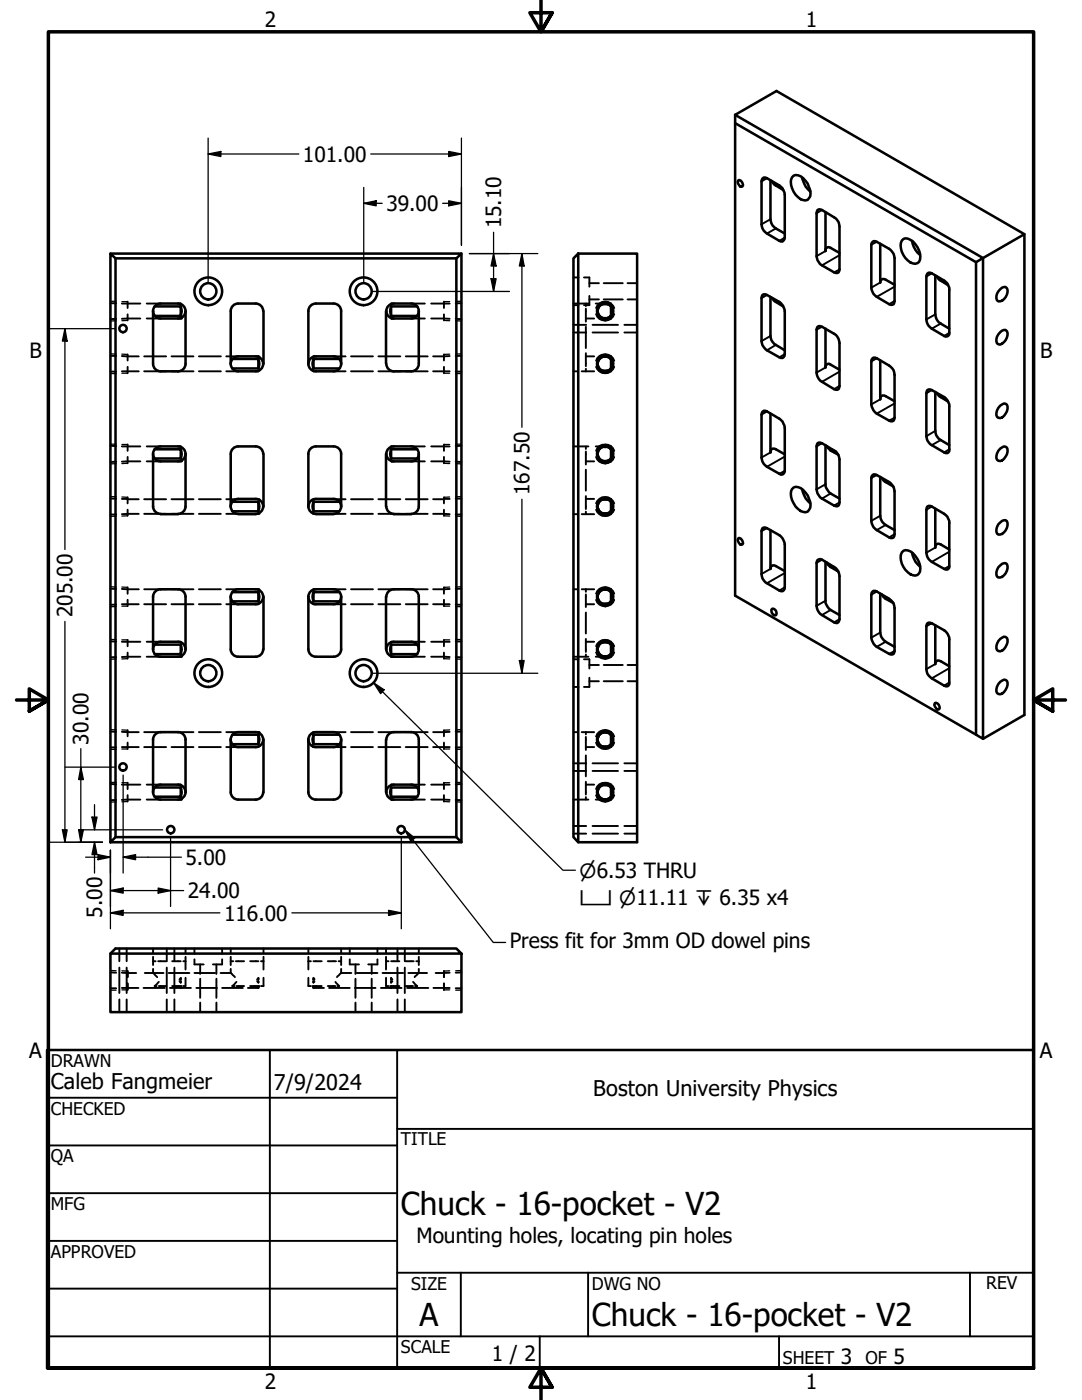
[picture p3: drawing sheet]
<svg xmlns="http://www.w3.org/2000/svg" width="216mm" height="279mm" viewBox="0 0 216 279" stroke-linecap="round" stroke-linejoin="round" font-family="sans-serif">
<!-- layer: Hidden (ANSI) -->
<g fill="none" stroke="#000" stroke-width=".38">
<path d="M114.4 55.4h1M116.5 55.4h1.1v1.8M117.6 59.1v1.8h-1.1M117.6 59.8h1.9M117.6 56.5h1.9M120.5 59.8h3.8M120.5 56.5h3.8M125.2 59.8h1.9M125.2 56.5h1.9M22 60.5h1.2M22 74.2h1.2M22 71l1.2 .1"/>
<path d="M23.2 63.6l-1.2 .1M24.3 60.6h3.7M24.3 71.1h3.4M24.3 74.1h3.4M25.5 60.2v1.3M25.5 62.7v1.2M25.5 70.7v1.2M25.5 73.2v1.3M28 63.6h-3.7M28.8 71.1h4.3M28.8 74.1h4.3M29.3 60.6h2.6"/>
<path d="M29.3 63.6h2.6M34.2 71.1h4.4M34.2 74.1h4.4M35.8 60.6h.1M35.8 63.6h.1M35.9 60.6h.2M35.9 63.6h.2M36.1 60.6v.1M36.1 63.5h.1M39.7 71.1h4.4M39.7 74.1h4.4M45.1 71.1h2.3"/>
<path d="M45.1 74.1h2.3M51.2 71.1h.2M51.2 74.1h.2M51.4 71.1l.2 .1M51.4 74.1h.2M51.6 74v.1M62.5 74h.1M62.5 74v.1M62.5 74.1h.2M62.7 71.1l-.2 .1M62.7 71.1h.2M62.7 74.1h.2"/>
<path d="M66.7 71.1h2.3M66.7 74.1h2.3M70 71.1h4.4M70 74.1h4.4M75.5 71.1h4.4M75.5 74.1h4.4M78 63.5h.1M78 60.6v.1M78 60.6h.2M78 63.6h.2M78.2 60.6h.2M78.2 63.6h.2"/>
<path d="M81 71.1h4.3M81 74.1h4.3M82.2 60.6h2.6M82.2 63.6h2.6M86 60.6h3.7M86 63.6h3.7M86.4 74.1h3.3M88.6 60.2v1.3M88.6 62.7v1.2M88.6 70.7v1.2M88.6 73.2v1.3M89.7 71.1h-3.3"/>
<path d="M90.9 60.5h1.2M90.9 74.2h1.2M90.9 63.6l1.2 .1M92.1 71l-1.2 .1M114.4 60.6h3M114.4 74.1h.9M114.4 60.9h1M114.4 66.4h2.6M114.4 64.8h2.6M116.1 74.1h2.5M116.9 63.6h1.7M116.9 71.1h1.7"/>
<path d="M116.9 60.6v.5M116.9 61.6v2.6M116.9 65.2v4.3M116.9 70.5v2.6M116.9 73.6v.5M118.2 66.4h5.1M118.2 64.8h5.1M118.9 60.6h3v.2M120.2 71.1h1.7v.1M121.9 63.4v.2h-1.7M121.9 73.9v.2h-1.7M121.9 61v.2"/>
<path d="M121.9 63.1v.1M121.9 71.4v.2M121.9 73.5v.2M124.6 66.4h2.5M124.6 64.8h2.5M22 89h1.2M22 99.5h1.2M23.2 92.1l-1.2 .1M24.3 89.1h3.7M24.3 99.6h1.2M25.5 88.7v1.3M25.5 91.2v1.3"/>
<path d="M25.5 99.3v1.2M25.5 99.6h2.2M28 92.1h-3.7M28.8 99.6h4.3M29.3 89.1h2.6M29.3 92.1h2.6M34.2 99.6h4.4M35.8 89.1h.1M35.8 92.1h.1M35.9 89.1h.2M35.9 92.1h.2M36.1 89.1v.1"/>
<path d="M36.1 92h.1M39.7 99.6h4.4M45.1 99.6h2.3M51.2 99.6h.2M51.4 99.6l.2 .1M62.7 99.6l-.2 .1M62.7 99.6h.2M66.7 99.6h2.3M70 99.6h4.4M75.5 99.6h4.4M78 92h.1M78 89.1v.1"/>
<path d="M78 89.1h.2M78 92.1h.2M78.2 89.1h.2M78.2 92.1h.2M81 99.6h4.3M82.2 89.1h2.6M82.2 92.1h2.6M86 89.1h3.7M86 92.1h3.7M86.4 99.6h2.2M88.6 99.6h1.1M88.6 88.7v1.3"/>
<path d="M88.6 91.2v1.3M88.6 99.3v1.2M90.9 99.5h1.2M90.9 92.1l1.2 .1M92.1 89h-1.2M114.4 89.1h3M116.9 92.1h1.7M116.9 99.6h1.7M116.9 89.1v.5M116.9 90.1v2.6M116.9 93.7v4.2M116.9 99v2.6"/>
<path d="M118.9 89.1h3v.2M120.2 99.6h1.7v.2M121.9 91.9v.2h-1.7M121.9 89.5v.2M121.9 91.5v.2M121.9 99.9v.2M22 102.7h1.2M22 117.5h1.2M24.3 117.5l3.4 .1M25.5 101.7v1.2M25.5 117.2v1.3M25.5 119.7v1.3"/>
<path d="M27.7 102.6h-3.4M28.8 102.6h4.3M28.8 117.6h4.3M34.2 102.6h4.4M34.2 117.6h4.4M39.7 102.6h4.4M39.7 117.6h4.4M45.1 102.6h2.3M45.1 117.6h2.3M51.2 102.6h.2M51.2 117.6h.2M51.4 117.6l.2 .1"/>
<path d="M51.6 102.5l-.2 .1M62.5 102.5l.2 .1M62.7 117.6l-.2 .1M62.7 102.6h.2M62.7 117.6h.2M66.7 102.6h2.3M66.7 117.6h2.3M70 102.6h4.4M70 117.6h4.4M75.5 102.6h4.4M75.5 117.6h4.4M81 102.6h4.3"/>
<path d="M81 117.6h4.3M86.4 102.6h3.3M88.6 101.7v1.2M88.6 117.2v1.3M88.6 119.7v1.3M89.7 117.5l-3.3 .1M90.9 102.7h1.2M92.1 117.5h-1.2M114.4 117.6h.9M114.4 102.6h.9M116.1 117.6h2.5M116.1 102.6h2.5"/>
<path d="M116.9 102.1v.5M116.9 117.6v.5M116.9 118.6v2.6M120.2 117.6h1.7v.2M121.9 102v.2M121.9 102.4v.2h-1.7M121.9 118v.2M22 128h1.2M23.2 131.1l-1.2 .1M23.2 120.7h-1.2M24.3 128.1h3.7M24.3 120.6h3.4"/>
<path d="M25.5 127.7v1.3M25.5 130.2v1.2M28 131.1h-3.7M28.8 120.6h4.3M29.3 128.1h2.6M29.3 131.1h2.6M34.2 120.6h4.4M35.8 128.1h.1M35.8 131.1h.1M35.9 128.1h.2M35.9 131.1h.2M36.1 128.1v.1"/>
<path d="M36.1 131h.1M39.7 120.6h4.4M45.1 120.6h2.3M51.2 120.6h.2M51.4 120.6h.2M51.6 120.5v.1M62.5 120.5h.1M62.5 120.6h.1M62.5 120.6h.2M62.7 120.6h.2M66.7 120.6h2.3M70 120.6h4.4"/>
<path d="M75.5 120.6h4.4M78 131h.1M78 128.1v.1M78 128.1h.2M78 131.1h.2M78.2 128.1h.2M78.2 131.1h.2M81 120.6h4.3M82.2 128.1h2.6M82.2 131.1h2.6M86 128.1h3.7M86 131.1h3.7"/>
<path d="M86.4 120.6h3.3M88.6 127.7v1.3M88.6 130.2v1.2M90.9 128h1.2M90.9 120.7h1.2M90.9 131.1l1.2 .1M114.4 131.1h3M114.4 137.1h1M114.4 131.6h1M116.5 131.6h1.1v1.8M116.9 128.1h1.7M116.9 120.6h1.7"/>
<path d="M116.9 122.2v4.2M116.9 127.5v2.6M116.9 130.6v.5M117.6 135.3v1.8h-1.1M117.6 136h1.9M117.6 132.7h1.9M120.2 128.1h1.7v.2M120.5 136h3.8M120.5 132.7h3.8M121.9 130.9v.2h-3M121.9 120.4v.2h-1.7M121.9 120v.2"/>
<path d="M121.9 128.5v.2M121.9 130.6v.1M125.2 136h1.9M125.2 132.7h1.9M22 156.5h1.2M22 149.2h1.2M22 146h1.2M23.2 159.6l-1.2 .1M24.3 156.6h3.7M24.3 146l3.4 .1M24.3 149.1h3.4M25.5 145.7v1.2"/>
<path d="M25.5 148.2v1.3M25.5 156.2v1.3M25.5 158.7v1.3M28 159.6h-3.7M28.8 146.1h4.3M28.8 149.1h4.3M29.3 156.6h2.6M29.3 159.6h2.6M34.2 146.1h4.4M34.2 149.1h4.4M35.8 156.6h.1M35.8 159.6h.1"/>
<path d="M35.9 156.6h.2M35.9 159.6h.2M36.1 156.6v.1M36.1 159.5h.1M39.7 146.1h4.4M39.7 149.1h4.4M45.1 146.1h2.3M45.1 149.1h2.3M51.2 146.1h.2M51.2 149.1h.2M51.4 146.1h.2M51.4 149.1h.2"/>
<path d="M51.6 149v.1M51.6 146.2h.1M62.5 149h.1M62.5 149.1h.1M62.5 146.1h.2M62.5 149.1h.2M62.7 146.1h.2M62.7 149.1h.2M66.7 146.1h2.3M66.7 149.1h2.3M70 146.1h4.4M70 149.1h4.4"/>
<path d="M75.5 146.1h4.4M75.5 149.1h4.4M78 159.5h.1M78 156.6v.1M78 156.6h.2M78 159.6h.2M78.2 156.6h.2M78.2 159.6h.2M81 146.1h4.3M81 149.1h4.3M82.2 156.6h2.6M82.2 159.6h2.6"/>
<path d="M86 156.6h3.7M86 159.6h3.7M86.4 149.1h3.3M88.6 145.7v1.2M88.6 148.2v1.3M88.6 156.2v1.3M88.6 158.7v1.3M89.7 146l-3.3 .1M90.9 149.2h1.2M90.9 159.6l1.2 .1M92.1 146h-1.2M92.1 156.5h-1.2"/>
<path d="M114.4 159.6h3M114.4 146.1h.9M114.4 153.9h2.6M114.4 152.3h2.6M116.1 146.1h2.5M116.9 156.6h1.7M116.9 149.1h1.7M116.9 146.1v.5M116.9 147.1v2.6M116.9 150.7v4.2M116.9 156v2.6M116.9 159.1v.5"/>
<path d="M118.2 153.9h5.1M118.2 152.3h5.1M120.2 156.6h1.7v.2M120.2 146.1h1.7v.2M121.9 159.4v.2h-3M121.9 148.9v.2h-1.7M121.9 146.4v.2M121.9 148.5v.2M121.9 157v.2M121.9 159v.2M124.6 153.9h2.5M124.6 152.3h2.5"/>
<path d="M114.4 166.4h2.6M114.4 164.8h2.6M118.2 166.4h5.1M118.2 164.8h5.1M124.6 166.4h2.5M124.6 164.8h2.5M22 197.2h1.2M22 194.1h1.2M23.8 189.3v2.5M23.8 193.1v5.1M23.8 199.5v2.5M24.3 197.2h3.3"/>
<path d="M24.3 194.1l2.9 .1M25.3 189.3v2.5M25.3 193.1v5.1M25.3 199.5v2.5M25.5 193.8v1.2M25.5 196.3v1.2M28.6 197.2h4.3M28.9 194.2h3.7M30.5 193.4v.8l.9 .8M30.5 191.8h.6M30.5 189.3v.8M30.5 190.9v1.7"/>
<path d="M31.6 191.8h1.6M31.7 196l-.8 .8h.3M31.7 196.8h1.5M33.3 189.3v2.5M33.3 193.1v5.1M33.3 199.5v2.5M33.7 194.2h4.1M33.9 197.2h4.2M34.4 196.8h1.7v.1M34.4 191.8h1.7M34.8 189.3v2.5M34.8 193.1v5.1"/>
<path d="M34.8 199.5v2.5M35.8 195.5l.3-.3v.3M35.8 195.8l.3 .3v-.3M36.1 197v.2v-.2M36.3 196.8l-.1 .1M36.6 191.8h.4M37 189.3v.8M37 190.9v2.6M37 195.1v1.7h-.4M38.8 194.2h4.1M38.8 191.5v1h1.8M38.8 189.3v1.1"/>
<path d="M39.2 197.2h4.1M39.9 192.5v1.9M39.9 195.3v3.8M43.2 192.5v1.9M43.2 195.3v3.8M44 194.2h2M44.3 197.2h4.2M44.3 191.5v1h-1.8M44.3 189.3v1.1M46 194.2l.9 .8M46 191.8h.5M46 189.3v.8"/>
<path d="M46 190.9v1.7M46 193.4v.8M47.1 191.8h1.6M47.2 196l-.8 .8h.4M47.2 196.8h1.5M49.5 197.2h2.1M49.9 191.8h1.7M49.9 196.8h1.7v.1M51.3 195.5l.3-.3v.3M51.3 195.8l.3 .3v-.3M51.6 197v.2M51.8 196.8l-.1 .1"/>
<path d="M52.1 191.8h.5M52.6 189.3v.8M52.6 190.9v2.6M52.6 195.1v1.7h-.5M61.5 191.8h.5M61.5 189.3v.8M61.5 190.9v2.6M61.5 195.1v1.7h.5M62.4 196.8v.1M62.5 195.8v.3M62.5 197v.2M62.5 195.2l.2 .3"/>
<path d="M62.5 195.2v.3M62.5 197.2h2.1M62.5 191.8h1.7M62.7 195.8l-.2 .3M64.2 196.8h-1.7v.1M65.4 191.8h1.7M65.4 196.8h1.5M65.7 197.2h4.1M66.9 196l.8 .8h-.4M67.6 191.8h.5M68.1 194.2l-.9 .8M68.1 194.2h2"/>
<path d="M68.1 189.3v.8M68.1 190.9v1.7M68.1 193.4v.8M69.8 191.5v1h1.8M69.8 189.3v1.1M70.8 197.2h4.1M70.9 192.5v1.9M70.9 195.3v3.8M71.1 194.2h4.2M74.2 192.5v1.9M74.2 195.3v3.8M75.3 191.5v1h-1.8"/>
<path d="M75.3 189.3v1.1M76 197.2h4.1M76.3 194.2h4.2M77 191.8h.5M77 189.3v.8M77 190.9v2.6M77 195.1v1.7h.5M77.9 196.8v.1M78 197v.2v-.2M78 195.5v-.3l.3 .3M78 195.8v.3l.3-.3M78 191.8h1.7"/>
<path d="M79.3 189.3v2.5M79.3 193.1v5.1M79.3 199.5v2.5M79.7 196.8h-1.7v.1M80.8 189.3v2.5M80.8 193.1v5.1M80.8 199.5v2.5M80.9 191.8h1.6M80.9 196.8h1.5M81.2 197.2h4.3M81.5 194.2h3.7M82.4 196l.8 .8h-.4"/>
<path d="M83.1 191.8h.5M83.6 193.4v.8l-.9 .8M83.6 189.3v.8M83.6 190.9v1.7M86.5 197.2h3.2M88.6 193.8v1.2M88.6 196.3v1.2M89.7 194.1l-2.8 .1M90.9 197.2h1.2M92.1 194.1h-1.2M39.9 200.1v1.9M43.2 200.1v1.9"/>
<path d="M70.9 200.1v1.9M74.2 200.1v1.9"/>
</g>
<g fill="#000">
<circle cx="36.1" cy="63.6" r=".19"/>
<circle cx="36.1" cy="63.5" r=".19"/>
<circle cx="51.6" cy="71.1" r=".19"/>
<circle cx="62.5" cy="71.2" r=".19"/>
<circle cx="62.5" cy="71.1" r=".19"/>
<circle cx="78" cy="63.5" r=".19"/>
<circle cx="78" cy="63.6" r=".19"/>
<circle cx="36.1" cy="92.1" r=".19"/>
<circle cx="36.1" cy="92" r=".19"/>
<circle cx="51.6" cy="99.6" r=".19"/>
<circle cx="62.5" cy="99.7" r=".19"/>
<circle cx="62.5" cy="99.6" r=".19"/>
<circle cx="78" cy="92.1" r=".19"/>
<circle cx="78" cy="92" r=".19"/>
<circle cx="51.6" cy="117.6" r=".19"/>
<circle cx="51.6" cy="117.7" r=".19"/>
<circle cx="51.6" cy="102.6" r=".19"/>
<circle cx="62.5" cy="102.5" r=".19"/>
<circle cx="62.5" cy="117.7" r=".19"/>
<circle cx="62.5" cy="117.6" r=".19"/>
<circle cx="62.5" cy="102.6" r=".19"/>
<circle cx="36.1" cy="131" r=".19"/>
<circle cx="36.1" cy="131.1" r=".19"/>
<circle cx="78" cy="131" r=".19"/>
<circle cx="78" cy="131.1" r=".19"/>
<circle cx="36.1" cy="159.6" r=".19"/>
<circle cx="36.1" cy="159.5" r=".19"/>
<circle cx="51.6" cy="146.2" r=".19"/>
<circle cx="51.6" cy="146.1" r=".19"/>
<circle cx="62.5" cy="146.2" r=".19"/>
<circle cx="62.5" cy="146.1" r=".19"/>
<circle cx="78" cy="159.6" r=".19"/>
<circle cx="78" cy="159.5" r=".19"/>
<circle cx="25.5" cy="194.2" r=".19"/>
<circle cx="25.5" cy="197.2" r=".19"/>
<circle cx="88.6" cy="194.2" r=".19"/>
<circle cx="88.6" cy="197.2" r=".19"/>
</g>
<!-- layer: Hidden Narrow (ANSI) -->
<g fill="none" stroke="#000" stroke-width=".25">
<path d="M22 60.1h1.2M22 74.5h1.2M22 70.6l1.2 .1M23.2 64l-1.2 .1M24.3 60.2h1.2M24.3 74.5h1.2M24.3 70.7h1.2M25.5 63.9l-1.2 .1M88.6 60.2h1.1M88.6 74.5h1.1M88.6 63.9l1.1 .1M89.7 70.7h-1.1"/>
<path d="M90.9 60.1h1.2M90.9 74.5h1.2M90.9 64l1.2 .1M92.1 70.6l-1.2 .1M118.9 73.2a1.98 1.98 0 0 0 1.8 1.3 1.98 1.98 0 0 0 1.9-1.3M118.9 72a1.95 1.95 0 0 1 1.8-1.4 1.95 1.95 0 0 1 1.9 1.4M118.9 62.7a1.95 1.95 0 0 0 1.8 1.4 1.95 1.95 0 0 0 1.9-1.4M118.9 61.5a1.98 1.98 0 0 1 1.8-1.4 1.98 1.98 0 0 1 1.9 1.4M119 61.5a1.85 1.85 0 0 1 1.8-1.3 1.85 1.85 0 0 1 1.8 1.3M119 62.7a1.88 1.88 0 0 0 1.8 1.2 1.88 1.88 0 0 0 1.8-1.2M119 72a1.88 1.88 0 0 1 1.8-1.3 1.88 1.88 0 0 1 1.8 1.3M119 73.2a1.85 1.85 0 0 0 1.8 1.3 1.85 1.85 0 0 0 1.8-1.3"/>
<path d="M22 88.6h1.2M22 99.1h1.2M23.2 92.5l-1.2 .1M24.3 88.7h1.2M24.3 99.2l1.2 .1M25.5 92.5h-1.2M88.6 88.7h1.1M88.6 92.5h1.1M89.7 99.2l-1.1 .1M90.9 88.6h1.2M90.9 99.1h1.2M90.9 92.5l1.2 .1"/>
<path d="M118.9 91.2a1.95 1.95 0 0 0 1.8 1.4 1.95 1.95 0 0 0 1.9-1.4M118.9 90a1.98 1.98 0 0 1 1.8-1.4 1.98 1.98 0 0 1 1.9 1.4M119 90a1.85 1.85 0 0 1 1.8-1.3 1.85 1.85 0 0 1 1.8 1.3M119 91.2a1.88 1.88 0 0 0 1.8 1.3 1.88 1.88 0 0 0 1.8-1.3M22 117.1l1.2 .1M23.2 103l-1.2 .1M24.3 117.2h1.2M25.5 102.9l-1.2 .1M88.6 102.9l1.1 .1M89.7 117.2h-1.1M90.9 103l1.2 .1M92.1 117.1l-1.2 .1"/>
<path d="M118.9 101.7a1.98 1.98 0 0 0 1.8 1.4 1.98 1.98 0 0 0 1.9-1.4M118.9 100.5a1.98 1.98 0 0 1 1.8-1.4 1.98 1.98 0 0 1 1.9 1.4M118.9 119.7a1.95 1.95 0 0 0 1.8 1.4 1.95 1.95 0 0 0 1.9-1.4M118.9 118.5a1.95 1.95 0 0 1 1.8-1.4 1.95 1.95 0 0 1 1.9 1.4M119 100.5a1.88 1.88 0 0 1 1.8-1.2 1.88 1.88 0 0 1 1.8 1.2M119 101.7a1.88 1.88 0 0 0 1.8 1.2 1.88 1.88 0 0 0 1.8-1.2M119 118.5a1.88 1.88 0 0 1 1.8-1.3 1.88 1.88 0 0 1 1.8 1.3M119 119.7a1.88 1.88 0 0 0 1.8 1.3 1.88 1.88 0 0 0 1.8-1.3M22 127.6h1.2M23.2 131.5l-1.2 .1M23.2 121l-1.2 .1M24.3 127.7h1.2"/>
<path d="M24.3 121h1.2M25.5 131.4l-1.2 .1M88.6 127.7h1.1M88.6 121h1.1M88.6 131.4l1.1 .1M90.9 127.6h1.2M90.9 121l1.2 .1M90.9 131.5l1.2 .1M118.9 130.2a1.95 1.95 0 0 0 1.8 1.4 1.95 1.95 0 0 0 1.9-1.4M118.9 129a1.98 1.98 0 0 1 1.8-1.4 1.98 1.98 0 0 1 1.9 1.4M119 129a1.85 1.85 0 0 1 1.8-1.3 1.85 1.85 0 0 1 1.8 1.3M119 130.2a1.88 1.88 0 0 0 1.8 1.2 1.88 1.88 0 0 0 1.8-1.2"/>
<path d="M22 156.1h1.2M22 149.5h1.2M22 145.6l1.2 .1M24.3 156.2h1.2M24.3 149.5h1.2M24.3 145.7h1.2M25.5 160h-1.2M88.6 156.2h1.1M88.6 149.5h1.1M88.6 160h1.1M89.7 145.7h-1.1M90.9 156.1h1.2"/>
<path d="M90.9 149.5h1.2M92.1 145.6l-1.2 .1M118.9 148.2a1.98 1.98 0 0 0 1.8 1.3 1.98 1.98 0 0 0 1.9-1.3M118.9 147a1.95 1.95 0 0 1 1.8-1.4 1.95 1.95 0 0 1 1.9 1.4M118.9 158.7a1.95 1.95 0 0 0 1.8 1.4 1.95 1.95 0 0 0 1.9-1.4M118.9 157.5a1.98 1.98 0 0 1 1.8-1.4 1.98 1.98 0 0 1 1.9 1.4M119 157.5a1.85 1.85 0 0 1 1.8-1.3 1.85 1.85 0 0 1 1.8 1.3M119 158.7a1.88 1.88 0 0 0 1.8 1.3 1.88 1.88 0 0 0 1.8-1.3M119 147a1.88 1.88 0 0 1 1.8-1.3 1.88 1.88 0 0 1 1.8 1.3M119 148.1a1.85 1.85 0 0 0 1.8 1.4 1.85 1.85 0 0 0 1.8-1.4M23.2 160l-1.2 .1M90.9 160l1.2 .1"/>
<path d="M22 197.6h1.2M22 193.7h1.2M24.3 197.5h1.2M24.3 193.7l1.2 .1M25.5 197.5h.1M25.5 193.8h.1M88.6 193.8h.1M88.6 197.5h.1M88.6 197.5h1.1M89.7 193.7l-1.1 .1M90.9 197.6h1.2M92.1 193.7h-1.2"/>
</g>
<!-- layer: Visible (ANSI) -->
<g fill="none" stroke="#000" stroke-width=".51">
<path d="M146.7 22.9v96l48.1 27.7M146.7 22.9l49.5 28.6-1.4 .8-48.1-27.7M146.7 22.9l8.2-4.7 49.5 28.5-8.2 4.8v95.9l-1.4-.8v-94.3M147.4 35.9a.93 .93 0 0 1 .7 1.3l-.1 .1a.91 .91 0 0 1-.6-1.4zM152.1 35.6l.3-.2 .6 .2 2.5 1.4a2.22 2.22 0 0 1 1.1 1.9v8.5a.71 .71 0 0 1-1.1 .7l-2.5-1.5a2.22 2.22 0 0 1-1-1.8v-8.6zM153.7 36v7.8a2.26 2.26 0 0 0 1.1 1.8l1.8 1M154 36.1a3.8 3.8 0 0 0 2.3 1.8M158.1 35.4a1.19 1.19 0 0 1 1.7-.2 4.1 4.1 0 0 1 1.9 4 1.16 1.16 0 0 1-1.9 .6 3.8 3.8 0 0 1-1.7-4.4zM160 35.4a5.5 5.5 0 0 0 1.7 2.8M22 50.6l1.1 1v115.5l-1.1 1zM22 50.6h70.1l-1 1h-68M92.1 50.6v117.5l-1-1v-115.5"/>
<path d="M114.4 51.6l1-1v117.5l-1-1zM115.4 50.6h11.7v117.5h-11.7M152.1 58.9l.3-.2 .6 .2 2.5 1.4a2.55 2.55 0 0 1 1.1 1.8v8.6a.67 .67 0 0 1-.3 .7 .67 .67 0 0 1-.8-.1l-2.5-1.4a2.55 2.55 0 0 1-1-1.8v-8.6zM153.7 59.2v7.9a2.08 2.08 0 0 0 1.1 1.7l1.8 1.1M154 59.4a4.2 4.2 0 0 0 2.3 1.8M163.1 41.9l.3-.1 .6 .1 2.4 1.5a2.22 2.22 0 0 1 1.1 1.8v8.6a.59 .59 0 0 1-.7 .7l-2.8-1.5a2.55 2.55 0 0 1-1.1-1.9v-8.6zM164.7 42.4v7.7v-.4a.65 .65 0 0 1 1-.2l1.8 1M174.1 48.3l.2-.2 .6 .2 2.5 1.4a2.55 2.55 0 0 1 1.1 1.8l-.1 9a.63 .63 0 0 1-1 .2l-2.5-1.5a2.22 2.22 0 0 1-1-1.8v-8.6zM175.6 48.6v7.8a.64 .64 0 0 1 .4-.7 .64 .64 0 0 1 .7 .1l1.8 1M180.3 47.7a1.97 1.97 0 0 1 2.3 1 3.3 3.3 0 0 1 .8 3.6 1.46 1.46 0 0 1-2.2-.3 3.6 3.6 0 0 1-1.2-4zM182 48.1a4.4 4.4 0 0 0 1.6 2.8M185 54.6l.3-.2 .6 .1 2.5 1.5a2.02 2.02 0 0 1 1 1.8v8.6a.65 .65 0 0 1-.3 .7 .65 .65 0 0 1-.7 0l-2.5-1.5a2.22 2.22 0 0 1-1.1-1.8v-8.6z"/>
<path d="M186.6 55v7.7a2.26 2.26 0 0 0 1.1 1.9l1.7 1M186.9 55.1a3.8 3.8 0 0 0 2.3 1.8M199.6 57.7l.4-.3 .7-.1a1.77 1.77 0 0 1-.7 2.7l-.8 .1a1.61 1.61 0 0 1 .4-2.4zM204.4 46.7v96l-8.2 4.7M30.5 72.6a1.49 1.49 0 0 0 1.5 1.5M30.5 62.1v10.5M30.9 61.2h5.2v1.9h-5.2M32 60.6a1.49 1.49 0 0 0-1.5 1.5 1.49 1.49 0 0 0 1.5 1.5M32.1 74.1h3.5M32.1 60.6h3.5M32.1 63.6h3.5M35.5 60.6a1.49 1.49 0 0 1 1.5 1.5 1.49 1.49 0 0 1-1.5 1.5"/>
<path d="M36.1 61.2l.2 .9-.2 1M37 62.1v10.5M37 72.6a1.49 1.49 0 0 1-1.5 1.5M46 62.1v10.5M46 62.1a1.49 1.49 0 0 1 1.6-1.5h3.4a1.49 1.49 0 0 1 1.5 1.5M46.4 71.6h5.2v1.9h-5.2M46.6 71.4l.9-.3h3.5a1.49 1.49 0 0 1 1.5 1.5 1.49 1.49 0 0 1-1.4 1.5h-3.6a1.49 1.49 0 0 1-1.4-1 1.49 1.49 0 0 1 .5-1.7zM51.6 71.6l.2 1-.2 .9M52.6 62.1v10.5M61.5 62.1v10.5M62.5 71.6l-.1 1 .1 .9M63 71.1a1.49 1.49 0 0 0-1.5 1.5 1.49 1.49 0 0 0 1.5 1.5"/>
<path d="M63 60.6a1.49 1.49 0 0 0-1.5 1.5M63.1 74.1h3.4M63.1 60.6h3.4M63.1 71.1h3.4M66.6 71.1a1.49 1.49 0 0 1 1.5 1.5 1.49 1.49 0 0 1-1.5 1.5M66.6 60.6a1.49 1.49 0 0 1 1.5 1.5M67.7 71.6h-5.2v1.9h5.2M68.1 62.1v10.5M77 62.1v10.5M77.1 72.6a1.49 1.49 0 0 0 1.5 1.5h3.4a1.49 1.49 0 0 0 1.6-1.5M77.7 60.9l.8-.3h3.6a1.49 1.49 0 0 1 1.5 1.5 1.49 1.49 0 0 1-1.5 1.5h-3.5a1.49 1.49 0 0 1-1.4-1.1 1.49 1.49 0 0 1 .5-1.6zM78 61.2l-.1 .9 .1 1"/>
<path d="M78 63.1h5.2M78 61.2h5.2M78 61.2v1.9M83.6 62.1v10.5M120.3 71.2h.9M120.3 74h.9M120.3 60.7h.9M120.3 63.5h.9M121.9 61.2v1.9M121.9 71.6v1.9M163.1 65.2l.3-.1 .6 .1 2.4 1.4a2.22 2.22 0 0 1 1.1 1.9l-.1 8.9-.3 .4-.7-.1-2.4-1.5a2.22 2.22 0 0 1-1.1-1.8v-8.6zM164.7 65.6v7.7a.61 .61 0 0 1 .3-.6 .61 .61 0 0 1 .7 .1l1.8 1"/>
<path d="M174.1 71.5l.2-.1 .6 .1 2.5 1.5a2.22 2.22 0 0 1 1.1 1.8v8.6a.64 .64 0 0 1-.3 .7 .64 .64 0 0 1-.8-.2l-2.5-1.4a2.55 2.55 0 0 1-1-1.8v-8.6zM175.6 71.9v7.8l.1-.4a.63 .63 0 0 1 1-.2l1.8 1M185 77.9l.3-.2 .6 .2 2.5 1.3a2.28 2.28 0 0 1 1 1.9v8.9a.63 .63 0 0 1-1 .3l-2.5-1.5a2.23 2.23 0 0 1-1.1-1.7v-8.6zM186.6 78.2v7.8a2.08 2.08 0 0 0 1.1 1.8l1.7 1M186.9 78.4a4.2 4.2 0 0 0 2.3 1.7M199.6 66.3l.4-.3 .7-.2a1.77 1.77 0 0 1-.7 2.8l-.4 .2-.4-.1a1.61 1.61 0 0 1 .4-2.4zM30.5 90.6a1.49 1.49 0 0 0 1.5 1.5M30.5 90.6v10.5M30.9 89.7h5.2v1.8h-5.2M32 89.1a1.49 1.49 0 0 0-1.5 1.5M32.1 89.1h3.5M32.1 92.1h3.5"/>
<path d="M35.5 89.1a1.49 1.49 0 0 1 1.5 1.5M36.1 89.7l.2 .9-.2 .9M37 90.6v10.5M37 90.6a1.49 1.49 0 0 1-1.5 1.5M52.5 90.6a1.49 1.49 0 0 0-1.5-1.5h-3.4a1.49 1.49 0 0 0-1.6 1.5v10.5M52.6 90.6v10.5M63 99.6a1.49 1.49 0 0 0-1.5 1.5 1.49 1.49 0 0 0 1.5 1.5M63 89.1a1.49 1.49 0 0 0-1.5 1.5v10.5M63.1 89.1h3.4M63.1 99.6h3.4M66.6 89.1a1.49 1.49 0 0 1 1.5 1.5v10.5M66.6 99.6a1.49 1.49 0 0 1 1.5 1.5 1.49 1.49 0 0 1-1.5 1.5"/>
<path d="M77 90.6v10.5M77.7 89.4l.9-.3h3.4a1.49 1.49 0 0 1 1.6 1.5 1.49 1.49 0 0 1-1.5 1.5h-3.6a1.49 1.49 0 0 1-1.3-1.1 1.49 1.49 0 0 1 .5-1.6zM78 89.7l-.1 .9 .1 .9M78 91.5h5.2M78 89.7h5.2M78 89.7v1.8M83.6 90.6v10.5M120.3 99.7h.9M120.3 89.2h.9M120.3 92h.9M121.9 89.7v1.8M152.1 82.2l.3-.2 .6 .1 2.5 1.5a2.22 2.22 0 0 1 1.1 1.8v8.6a.67 .67 0 0 1-.4 .6 .67 .67 0 0 1-.7 0l-2.5-1.4a2.22 2.22 0 0 1-1-1.9v-8.6z"/>
<path d="M153.7 82.5v7.8l.1-.4a.63 .63 0 0 1 1-.2l1.8 1M158.1 97.6a1.19 1.19 0 0 1 1.7-.2 4.1 4.1 0 0 1 1.9 3.9 1.14 1.14 0 0 1-1.9 .7 3.8 3.8 0 0 1-1.7-4.4zM160 97.6a5.4 5.4 0 0 0 1.7 2.9M163.1 88.5l.3-.2 .6 .2 2.4 1.4a2.23 2.23 0 0 1 1.1 1.8l-.1 8.9-.1 .3-.5 .1-2.8-1.5a2.55 2.55 0 0 1-1.1-1.8v-8.6zM164.7 88.8v7.8a2.39 2.39 0 0 0 1 1.9l1.8 1M165 89a4.2 4.2 0 0 0 2.3 1.7M174.1 94.8l.2-.1 .6 .1 2.5 1.4a2.55 2.55 0 0 1 1.1 1.8l-.1 9a.63 .63 0 0 1-1 .3l-2.5-1.5a2.22 2.22 0 0 1-1-1.9v-8.5zM175.6 95.2v7.7a2.26 2.26 0 0 0 1.1 1.9l1.8 1M176 95.4a3.4 3.4 0 0 0 2.2 1.7M199.6 89.5a.83 .83 0 0 1 1.3-.2 2.11 2.11 0 0 1-1.3 2.7l-.4-.1a1.61 1.61 0 0 1 .4-2.4zM199.6 81a.83 .83 0 0 1 1.3-.2 2.11 2.11 0 0 1-1.3 2.6h-.4a1.61 1.61 0 0 1 .4-2.4zM30.5 101.1a1.49 1.49 0 0 0 1.5 1.5"/>
<path d="M32 117.6a1.49 1.49 0 0 0-1.5 1.5v10.5M32.1 117.6h3.5M32.1 102.6h3.5M35.5 117.6a1.49 1.49 0 0 1 1.5 1.5v10.5M37 101.1a1.49 1.49 0 0 1-1.5 1.5M46 119.1v10.5M46.3 118.2l.8-.5 .4-.1h3.6a1.49 1.49 0 0 1 1.4 1.5 1.49 1.49 0 0 1-1.5 1.5h-3.4a1.49 1.49 0 0 1-1.4-.8 1.49 1.49 0 0 1 .1-1.6zM46.4 100.1h5.2v1.9h-5.2M46.4 118.2h5.2v1.8h-5.2M47.5 102.6a1.49 1.49 0 0 1-1.5-1.5 1.49 1.49 0 0 1 1.5-1.5h3.6a1.49 1.49 0 0 1 1.4 1.5 1.49 1.49 0 0 1-1.5 1.5M47.6 102.6h3.5M51.6 100.1l.2 1-.2 .9"/>
<path d="M51.6 118.2l.2 .9-.2 .9M52.6 119.1v10.5M61.5 119.1a1.49 1.49 0 0 0 1.5 1.5M61.5 119.1v10.5M62.5 100.1l-.1 1 .1 .9M62.5 118.2l-.1 .9 .1 .9M63 117.6a1.49 1.49 0 0 0-1.5 1.5M63.1 117.6h3.4M63.1 102.6h3.4M66.6 117.6a1.49 1.49 0 0 1 1.5 1.5M67.7 100.1h-5.2v1.9h5.2M67.7 118.2h-5.2v1.8h5.2"/>
<path d="M68.1 119.1v10.5M68.1 119.1a1.49 1.49 0 0 1-1.5 1.5M77 119.1v10.5M77.1 101.1a1.49 1.49 0 0 0 1.5 1.5M77.1 119.1a1.49 1.49 0 0 1 1.4-1.5h3.6a1.49 1.49 0 0 1 1.5 1.5v10.5M78.5 102.6h3.5M83.6 101.1a1.49 1.49 0 0 1-1.5 1.5M120.3 102.5h.9M120.3 117.7h.9M121.9 100.1v1.9M121.9 118.2v1.8M147.4 107.4a.93 .93 0 0 1 .7 1.2l-.1 .1a.91 .91 0 0 1-.6-1.3z"/>
<path d="M152.1 105.4l.3-.1 .6 .1 2.5 1.4a2.55 2.55 0 0 1 1.1 1.8v8.6a.67 .67 0 0 1-.3 .7 .67 .67 0 0 1-.8 0l-2.5-1.5a2.22 2.22 0 0 1-1-1.8v-8.6zM153.7 105.8v7.7a.64 .64 0 0 1 .4-.6 .64 .64 0 0 1 .7 .1l1.8 1M163.1 111.8l.5-.2 .4 .1 2.4 1.5a2.22 2.22 0 0 1 1.1 1.8v8.6a.66 .66 0 0 1-.7 .7l-2.8-1.6a2.22 2.22 0 0 1-1.1-1.8v-8.6zM164.7 112.1v7.8a2.39 2.39 0 0 0 1 1.8l1.8 1M165 112.3a3.8 3.8 0 0 0 2.3 1.7M174.1 118l.2-.1 .6 .1 2.5 1.5a2.22 2.22 0 0 1 1.1 1.8v8.6a.64 .64 0 0 1-.3 .7 .64 .64 0 0 1-.8-.1l-2.5-1.4a2.55 2.55 0 0 1-1-1.8v-8.6zM175.6 118.5v7.7a2.26 2.26 0 0 0 1.1 1.9l1.8 1M176 118.6a3.4 3.4 0 0 0 2.2 1.7M180.3 109.9a1.97 1.97 0 0 1 2.3 1 3.2 3.2 0 0 1 .8 3.5 1.38 1.38 0 0 1-2.2-.2 3.6 3.6 0 0 1-1.2-4zM182 110.3a4.8 4.8 0 0 0 1.6 2.8M185 101.1l.3-.1 .6 .1 2.5 1.5a2.02 2.02 0 0 1 1 1.8v8.6a.61 .61 0 0 1-.3 .6 .61 .61 0 0 1-.7-.1l-2.5-1.4a2.22 2.22 0 0 1-1.1-1.8v-8.6zM186.6 101.5v7.8l.2-.7 .5-.1 2.1 1.2"/>
<path d="M199.2 104.6a1.26 1.26 0 0 1 1.7-.6 1.99 1.99 0 0 1-1.7 2.7 1.36 1.36 0 0 1 0-2.1zM199.2 113.2a1.26 1.26 0 0 1 1.7-.6 1.99 1.99 0 0 1-1.7 2.7 1.36 1.36 0 0 1 0-2.1zM30.9 128.7h5.2v1.9h-5.2M32 128.1a1.49 1.49 0 0 0-1.5 1.5 1.49 1.49 0 0 0 1.5 1.5M32.1 131.1h3.5M32.1 128.1h3.5M35.5 128.1a1.49 1.49 0 0 1 1.5 1.5 1.49 1.49 0 0 1-1.5 1.5M36.1 128.7l.2 .9-.2 1M46 129.6a1.49 1.49 0 0 0 1.5 1.5h3.6a1.49 1.49 0 0 0 1.4-1.5M61.5 129.6a1.49 1.49 0 0 0 1.5 1.5M63.1 131.1h3.4M63.1 120.6h3.4"/>
<path d="M68.1 129.6a1.49 1.49 0 0 1-1.5 1.5M77.7 128.4l.9-.3h3.5a1.49 1.49 0 0 1 1.5 1.5 1.49 1.49 0 0 1-1.6 1.5h-3.4a1.49 1.49 0 0 1-1.4-1.1 1.49 1.49 0 0 1 .5-1.6zM78 128.7l-.1 .9 .1 1M78 130.6h5.2M78 128.7h5.2M78 128.7v1.9M120.3 120.5h.9M120.3 128.2h.9M120.3 131h.9M121.9 128.7v1.9M154.1 121.5a.88 .88 0 0 1 .8 1.2 .78 .78 0 0 1-.9-.3 .78 .78 0 0 1 .1-.9zM185 124.4l.3-.1 .6 .1 2.5 1.4a2.28 2.28 0 0 1 1 1.8v9a.63 .63 0 0 1-1 .2l-2.5-1.4a2.22 2.22 0 0 1-1.1-1.9v-8.5z"/>
<path d="M186.6 124.8v7.7a.59 .59 0 0 1 .7-.7l2.1 1.2M199.6 127.5a.83 .83 0 0 1 1.3-.2 2.16 2.16 0 0 1-1.3 2.7l-.4-.1a1.61 1.61 0 0 1 .4-2.4zM199.6 136.1a.83 .83 0 0 1 1.3-.2 2.16 2.16 0 0 1-1.3 2.7l-.4-.1a1.61 1.61 0 0 1 .4-2.4zM30.5 147.6v10.5M30.9 157.2h5.2v1.8h-5.2M32 156.6a1.49 1.49 0 0 0-1.5 1.5 1.49 1.49 0 0 0 1.5 1.5M32 146.1a1.49 1.49 0 0 0-1.5 1.5M32.1 159.6h3.5M32.1 146.1h3.5M32.1 156.6h3.5M35.5 156.6a1.49 1.49 0 0 1 1.5 1.5 1.49 1.49 0 0 1-1.5 1.5M35.5 146.1a1.49 1.49 0 0 1 1.5 1.5"/>
<path d="M36.1 157.2l.2 .9-.2 .9M37 147.6v10.5M46 147.6v10.5M46 158.1a1.49 1.49 0 0 0 1.5 1.5h3.6a1.49 1.49 0 0 0 1.4-1.5M46.4 146.6h5.2v1.9h-5.2M46.6 146.4l.9-.3h3.5a1.49 1.49 0 0 1 1.5 1.5 1.49 1.49 0 0 1-1.4 1.5h-3.6a1.49 1.49 0 0 1-1.4-1 1.49 1.49 0 0 1 .5-1.7zM51.6 146.6l.2 1-.2 .9M52.6 147.6v10.5M61.5 158.1a1.49 1.49 0 0 0 1.5 1.5M61.5 147.6v10.5M62.5 146.6l-.1 1 .1 .9M63 146.1a1.49 1.49 0 0 0-1.5 1.5 1.49 1.49 0 0 0 1.5 1.5"/>
<path d="M63.1 159.6h3.4M63.1 146.1h3.4M63.1 149.1h3.4M66.6 146.1a1.49 1.49 0 0 1 1.5 1.5 1.49 1.49 0 0 1-1.5 1.5M67.7 146.6h-5.2v1.9h5.2M68.1 147.6v10.5M68.1 158.1a1.49 1.49 0 0 1-1.5 1.5M77 147.6v10.5M77.1 147.6a1.49 1.49 0 0 1 1.4-1.5h3.6a1.49 1.49 0 0 1 1.5 1.5M77.7 156.9l.9-.3h3.5a1.49 1.49 0 0 1 1.5 1.5 1.49 1.49 0 0 1-1.6 1.5h-3.4a1.49 1.49 0 0 1-1.4-1.1 1.49 1.49 0 0 1 .5-1.6zM78 157.2l-.1 .9 .1 .9M78 159h5.2"/>
<path d="M78 157.2h5.2M78 157.2v1.8M83.6 147.6v10.5M120.3 146.2h.9M120.3 149h.9M120.3 156.7h.9M120.3 159.5h.9M121.9 146.6v1.9M121.9 157.2v1.8M186.5 140.4a.71 .71 0 0 1 .9 .3 .71 .71 0 0 1-.2 .9l-.3-.1a1.19 1.19 0 0 1-.4-1.1zM22 168.1h70.1M23.1 167.1h68"/>
<path d="M22 190.3l1.1-1h68l1 1h-70.1v11.7h70.1v-11.7"/>
<circle cx="41.6" cy="58.1" r="1.62"/>
<circle cx="41.6" cy="58.1" r="2.76"/>
<circle cx="72.5" cy="58.1" r="1.62"/>
<circle cx="72.5" cy="58.1" r="2.76"/>
<circle cx="24.5" cy="65.6" r=".73"/>
<circle cx="120.7" cy="72.6" r="1.62"/>
<circle cx="120.7" cy="62.1" r="1.62"/>
<circle cx="120.7" cy="72.6" r="1.49"/>
<circle cx="120.7" cy="62.1" r="1.49"/>
<circle cx="120.7" cy="90.6" r="1.62"/>
<circle cx="120.7" cy="90.6" r="1.49"/>
<circle cx="120.7" cy="101.1" r="1.62"/>
<circle cx="120.7" cy="119.1" r="1.62"/>
<circle cx="120.7" cy="101.1" r="1.49"/>
<circle cx="120.7" cy="119.1" r="1.49"/>
<circle cx="41.6" cy="134.3" r="1.62"/>
<circle cx="41.6" cy="134.3" r="2.76"/>
<circle cx="72.5" cy="134.3" r="1.62"/>
<circle cx="72.5" cy="134.3" r="2.76"/>
<circle cx="120.7" cy="129.6" r="1.62"/>
<circle cx="120.7" cy="129.6" r="1.49"/>
<circle cx="24.5" cy="153.1" r=".73"/>
<circle cx="120.7" cy="147.6" r="1.62"/>
<circle cx="120.7" cy="158.1" r="1.62"/>
<circle cx="120.7" cy="158.1" r="1.49"/>
<circle cx="120.7" cy="147.6" r="1.49"/>
<circle cx="34.1" cy="165.6" r=".73"/>
<circle cx="80" cy="165.6" r=".73"/>
</g>
<!-- layer: Visible Narrow (ANSI) -->
<g fill="none" stroke="#000" stroke-width=".38">
<path d="M153 35.6l-1 .6M155.1 36.8l-.3 .2M153 58.9l-1 .6M153.7 43.8l-1.7 1M154.8 45.6l-1.8 1M156.6 47.4l-1.1 .7M164 41.9l-1.1 .6M164.7 50.1l-1.8 1M167.5 50.9l-3.5 2.1M167.5 53.8l-1.1 .6M174.9 48.3l-1 .5M175.6 56.4l-1.7 1"/>
<path d="M178.5 57.2l-3.6 2M185.9 54.5l-1.1 .7M188 55.8l-.3 .2M153.7 67.1l-1.7 1M154.8 68.8l-1.8 1.1M155.1 60.1l-.3 .2M156.6 70.7l-1.1 .6M164 65.2l-1.1 .6M164.7 73.3l-1.8 1.1M167.5 74.2l-3.5 2M167.5 77l-1.1 .7M174.9 71.5l-1 .6"/>
<path d="M175.6 79.7l-1.7 1M178.5 60.1l-1.1 .6M185.9 77.9l-1.1 .6M186.6 62.7l-1.8 1.1M187.7 64.6l-1.8 1M188 79.1l-.3 .1M189.4 66.4l-1 .7M153 82.1l-1 .6M153.7 90.3l-1.7 1M156.6 91.1l-3.6 2.1M156.6 94l-1.1 .6M164 88.5l-1.1 .6"/>
<path d="M164.7 96.6l-1.8 1.1M165.7 98.5l-1.7 1M166.1 89.7l-.4 .2M174.9 94.8l-1 .6M177.1 96l-.4 .2M178.5 83.4l-1.1 .5M178.5 80.5l-3.6 2M186.6 86l-1.8 1.1M187.7 87.8l-1.8 1M189.4 89.7l-1 .6M153 105.4l-1 .6M153.7 113.5l-1.7 1.1"/>
<path d="M156.6 114.4l-3.6 2M156.6 117.2l-1.1 .7M164 111.7l-1.1 .6M164.7 119.9l-1.8 1M166.1 113l-.4 .2M167.5 100.3l-1.1 .6M174.9 118l-1 .7M175.6 102.9l-1.7 1M176.7 104.8l-1.8 1M177.1 119.3l-.4 .2M178.5 106.6l-1.1 .7M185.9 101.1l-1.1 .6"/>
<path d="M186.6 109.3l-1.8 1M189.4 110.1l-3.5 2M189.4 113l-1 .5M165.7 121.7l-1.7 1M167.5 123.6l-1.1 .6M175.6 126.2l-1.7 1.1M176.7 128.1l-1.8 1M178.5 129.9l-1.1 .6M185.9 124.4l-1.1 .6M186.6 132.5l-1.8 1M189.4 133.3l-3.5 2.1M189.4 136.2l-1 .6"/>
</g>
<!-- layer: Border (ANSI) -->
<path d="M107.9 0v6.4l-2.2-3.9h4.5l-2.3 3.9 2.3-3.9M3.3 139.7h6.4l-3.9-2.2v4.4l3.9-2.2-3.9 2.2M212.6 139.7h-6.4l3.9-2.2v4.4l-3.9-2.2 3.9 2.2M9.7 273v-266.6h196.5v266.6h-196.5h196.5M110.2 276.9l-2.3-3.9 2.3 3.9h-4.5l2.2-3.9v6.4" fill="none" stroke="#000" stroke-width=".7"/>
<!-- layer: Title (ANSI) -->
<g fill="none" stroke="#000" stroke-width=".38">
<path d="M9.4 219.1h69.8M53.8 209.5v63.5M79.2 209.5v63.5M9.4 228.6h69.8M9.4 238.1h69.8M79.2 225.3h127M9.4 247.6h69.8M9.4 257.2h69.8M79.2 254h127M91.9 254v12.7M117.3 254v12.7M193.5 254v12.7"/>
<path d="M9.4 266.7h196.8M107.7 266.7v6.3M155.4 266.7v6.3"/>
</g>
<path d="M9.4 209.5h196.8v63.5h-196.8z" fill="none" stroke="#000" stroke-width=".51"/>
<!-- layer: Dimension (ANSI) -->
<g fill="none" stroke="#000" stroke-width=".25">
<path d="M41.5 30.7l2.6-.5v1zM41.5 30.7h18.1M41.5 27.6v28.9M72.6 37.4v19.1M74 30.7h18.1M89.5 30.2l2.6 .5-2.6 .5zM92.1 27.6v21.4M72.6 40.6l2.5-.5v1zM72.6 40.6h3.7M74.2 58.2h27.5M88.3 40.6h3.8M89.5 40.1l2.6 .5-2.6 .5z"/>
<path d="M93.7 50.6h13.6M98 55.6h1l-.5 2.6zM98.5 50.6l.5 2.5h-1zM98.5 46.4v11.8M104.1 50.6l.5 2.5h-1zM104.1 50.6v34.7M9.8 65.6h13.1M13 65.6l.4 2.5h-1zM13 65.6v44.1M104.1 99.6v34.8M13 124v44.1M74.2 134.4h33.1"/>
<path d="M103.6 131.8h1l-.5 2.6zM13 153.1h9.9M16.1 153.1l.5 2.5h-.9zM16.1 149.4v18.7M24.6 154.7v19.5M9.8 168.1h10.6M12.4 165.6h1l-.4 2.5zM15.7 165.6h.9l-.5 2.5zM15.7 165.6h16.7M17.1 171.1h4.9M18.4 163.1h1l-.5 2.5zM18.9 168.1l.5 2.5h-1z"/>
<path d="M18.9 160.6v5M18.9 168.1v6.1M19.6 170.6l2.4 .5-2.4 .5zM22 177.7l2.6-.5v1zM22 169.7v15.7M22 177.7h14.6M24.6 171.1l2.5-.5v1zM24.6 171.1h11.6M31.6 177.2l2.4 .5-2.4 .5zM34 167.2v13.7M80.1 167.2v18.2M22 182.2l2.6-.5v1z"/>
<path d="M22 182.2h21.9M58.2 182.2h21.9M77.5 181.7l2.6 .5-2.6 .5z"/>
</g>
<g fill="#000">
<path d="M41.5 30.7l2.6-.5v1zM89.5 30.2l2.6 .5-2.6 .5zM72.6 40.6l2.5-.5v1zM89.5 40.1l2.6 .5-2.6 .5zM98 55.6h1l-.5 2.6zM98.5 50.6l.5 2.5h-1zM104.1 50.6l.5 2.5h-1zM13 65.6l.4 2.5h-1zM103.6 131.8h1l-.5 2.6zM16.1 153.1l.5 2.5h-.9zM12.4 165.6h1l-.4 2.5zM15.7 165.6h.9l-.5 2.5z"/>
<path d="M18.4 163.1h1l-.5 2.5zM18.9 168.1l.5 2.5h-1zM19.6 170.6l2.4 .5-2.4 .5zM22 177.7l2.6-.5v1zM24.6 171.1l2.5-.5v1zM31.6 177.2l2.4 .5-2.4 .5zM22 182.2l2.6-.5v1zM77.5 181.7l2.6 .5-2.6 .5z"/>
</g>
<!-- layer: Symbol (ANSI) -->
<path d="M74.5 136.3l2.1 1.4-.7 .7zM74.5 136.3l37.8 37.4h2.5M80.8 165.6l1.9 1.7-.7 .6zM80.8 165.6l17.6 22.5h2.5" fill="none" stroke="#000" stroke-width=".25"/>
<path d="M74.5 136.3l2.1 1.4-.7 .7zM80.8 165.6l1.9 1.7-.7 .6z" fill="#000"/>
<g font-size="6.3">
<text x="80" y="242.5">Chuck - 16-pocket - V2</text>
<text x="83.7" y="264.5">A</text>
<text x="118.1" y="264.7">Chuck - 16-pocket - V2</text>
</g>
<g font-size="4.3">
<text x="10.2" y="217.4">Caleb Fangmeier</text>
<text x="54.6" y="217.6">7/9/2024</text>
<text x="118.4" y="218.6">Boston University Physics</text>
</g>
<g font-size="4.2">
<text x="52.8" y="5.3">2</text>
<text x="160.8" y="5.3">1</text>
<text x="60.5" y="32.3">101.00</text>
<text x="77.1" y="42.1">39.00</text>
<text x="100" y="45.6" transform="rotate(-90 100 45.6)">15.10</text>
<text x="5.9" y="71.4">B</text>
<text x="207.6" y="71.4">B</text>
<text x="105.7" y="98.8" transform="rotate(-90 105.7 98.8)">167.50</text>
<text x="14.5" y="123.2" transform="rotate(-90 14.5 123.2)">205.00</text>
<text x="17.7" y="148.6" transform="rotate(-90 17.7 148.6)">30.00</text>
<text x="37" y="172.6">5.00</text>
<text x="37.5" y="179.3">24.00</text>
<text x="20.4" y="183.1" transform="rotate(-90 20.4 183.1)">5.00</text>
<text x="44.7" y="183.7">116.00</text>
<text x="101.7" y="189.2">Press fit for 3mm OD dowel pins</text>
<text x="5.8" y="211.1">A</text>
<text x="207.5" y="211.1">A</text>
<text x="83.1" y="248.2">Mounting holes, locating pin holes</text>
<text x="98.1" y="271.7">1 / 2</text>
<text x="167.8" y="272.2">3</text>
<text x="178.3" y="272.2">5</text>
<text x="52.8" y="277.1">2</text>
<text x="160.8" y="277.1">1</text>
</g>
<g font-size="3.9">
<text x="115.6" y="175.2">⌀6.53 THRU</text>
<text x="115.6" y="180.5">⌴ ⌀11.11 ↧ 6.35 x4</text>
</g>
<g font-size="3.5">
<text x="10.2" y="212.9">DRAWN</text>
<text x="10.2" y="222.4">CHECKED</text>
<text x="10.2" y="232">QA</text>
<text x="80" y="228.6">TITLE</text>
<text x="10.2" y="241.5">MFG</text>
<text x="10.2" y="251">APPROVED</text>
<text x="82" y="257.4">SIZE</text>
<text x="118.1" y="257.4">DWG NO</text>
<text x="196.8" y="257.3">REV</text>
<text x="80" y="270.1">SCALE</text>
<text x="156.2" y="272.2">SHEET</text>
<text x="172.7" y="272.2">OF</text>
</g>
</svg>
